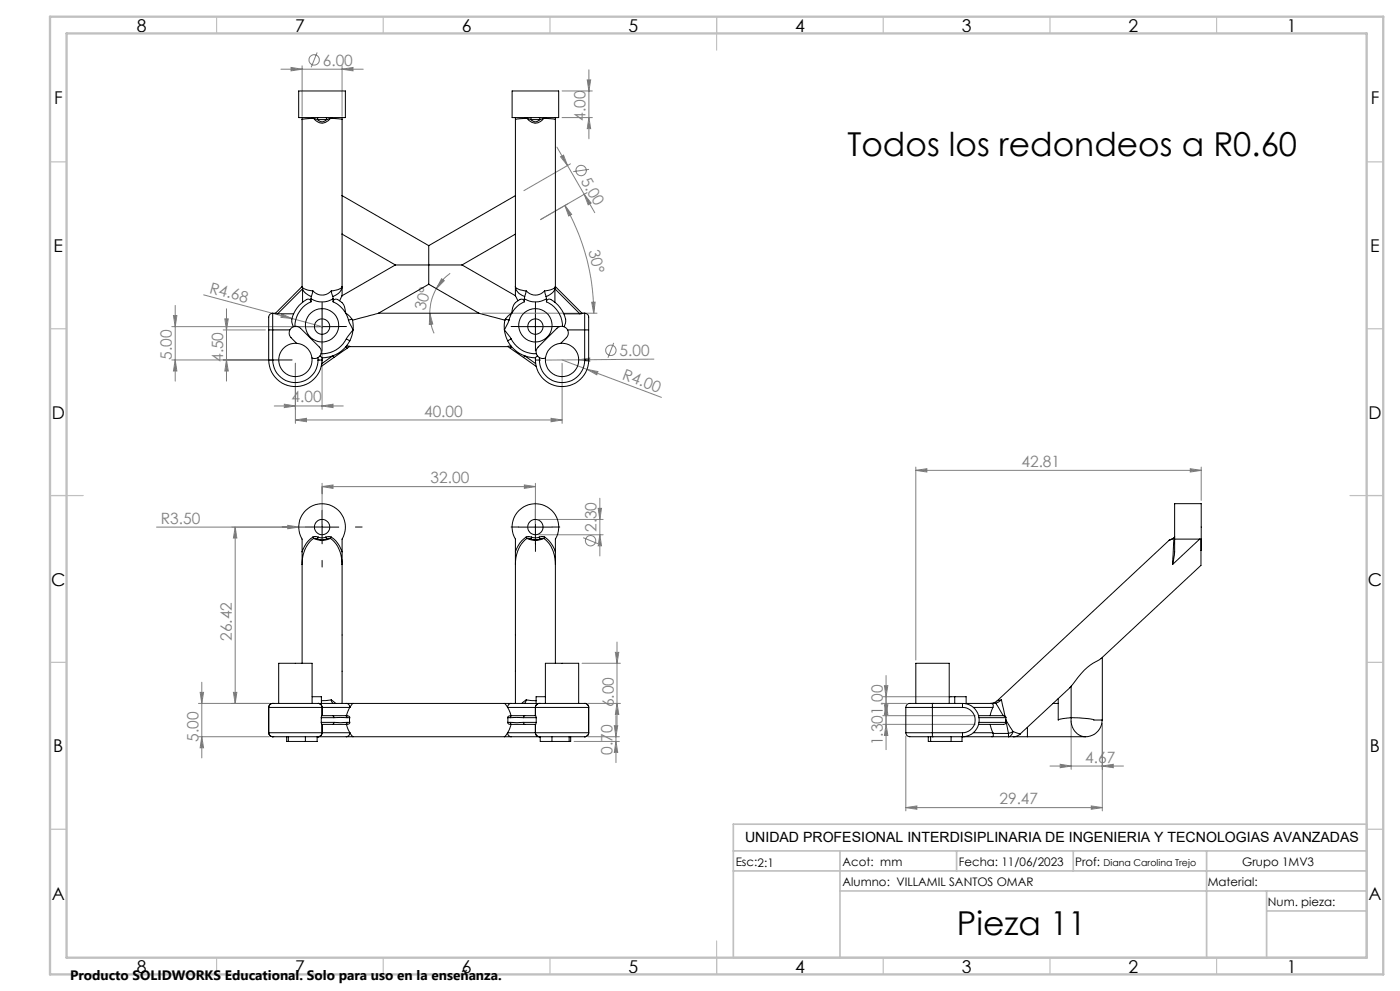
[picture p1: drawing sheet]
<svg xmlns="http://www.w3.org/2000/svg" width="420mm" height="297mm" viewBox="0 0 420 297" stroke-linecap="round" stroke-linejoin="round" font-family="sans-serif">
<g fill="none" stroke="#808080" stroke-width=".3">
<path d="M90.6 19.7v15.2M95.1 15.7l-1.8 4.5M102.6 19.7v15.2M84.3 20.7h24.7M87.3 20.2l3.3 .5-3.3 .5zM102.6 20.7l3.3-.5v1zM168.6 35.2h9.1M168.6 27.3h9.1M176.2 24h1l-.5 3.3zM176.7 20.9v20.7M176.7 35.2l.5 3.4h-1zM167.1 44.1l3.2 5.5"/>
<path d="M168.2 47l.9-.5 1.2 3.1zM170.3 49.6l5 8.6M171.1 49.1l-13.9 8M175.3 58.2l3.1 5.5M175.3 58.2l2 2.7-.8 .5zM176.1 57.7l-14 8.1M176.7 50.8l-4.7 .6M169.5 61.6l2 2.6-.9 .5zM169.5 61.6a65.1 65.1 0 0 1 8.6 32.3M51.5 97.9h44.1M52 94.6h1.1l-.5 3.3zM52.6 91.5v22.7"/>
<path d="M61.1 88.4l26.5 7.1M67 98.9h12.6M67.5 95.6h1l-.6 3.3zM67.9 92.5v21.7M84.5 94.1l3.1 1.4-3.3-.4zM87.6 95.5l9 2.4M96.6 98.9v23.8M128.9 93.9l.9 3.2-1 .1zM128.9 93.9l.4 3.4 .9 2.6M130.9 86.5l-1.3 3-.4 1.6-.3 2.8M132.5 83.5l.8 .6-2.4 2.4zM135 81.9l-2.5 2.3-1.6 2.3"/>
<path d="M144.7 93.9h34.4M177.5 90.6h1l-.4 3.3zM51.5 107.9h36.1M52.6 107.9l.5 3.3h-1.1zM67.9 107.9l.6 3.3h-1zM88.6 108.9v18M168.6 108.9v18M168.6 107.9l29.8 11.2M173.6 107.8l3.3-.5v1zM173.6 107.8l-10 .1M176.1 110.7l3.3 .7-.4 .9zM184.1 102.8l-1.7 4.4"/>
<path d="M196.2 107.6l-22.6 .2M82.3 121.7h20.7M85.3 121.1l3.3 .6-3.3 .5zM88.6 125.9l3.3-.5v1zM88.6 125.9h80M96.6 121.7l3.3-.6v1.1zM165.3 125.4l3.3 .5-3.3 .5zM274.7 140v57.8M360.4 140v10M47 158h49.6M70.6 158l.4 3.3h-1zM70.6 158v52.8"/>
<path d="M86.3 157.4l3.3 .6-3.3 .5zM96.6 145.8l3.3-.5v1.1zM96.6 144.8v12.1M96.6 145.8h64M157.3 145.3l3.3 .5-3.3 .6zM160.6 144.8v12.1M161.6 155.7h19.3M179.5 152.4h.9l-.4 3.3zM180 149.3v17.3M274.7 141l3.4-.5v1zM274.7 141h85.7M357.1 140.5l3.3 .5-3.3 .5z"/>
<path d="M161.6 160.3h19.3M174.9 161.1l4.5 1.8M180 160.3l.4 3.3h-.9zM174.6 198.8h11.5M184.6 195.5h1l-.5 3.3zM185.1 192.4v24.8M59.5 210.8h21.3M60 207.5h1.1l-.6 3.3zM60.5 204.5v22.7M70 207.5h1l-.4 3.3zM176.4 210.8h9.7M184.3 217.5h1l-.5 3.3z"/>
<path d="M184.8 214.5v14.1M185.1 210.8l.5 3.3h-1zM264.8 214.5h27.8M264.8 217.1h27.8M264.8 210.8h7.2M264.8 208.8h20.6M265.3 205.5h1l-.5 3.3zM265.3 211.2h1l-.5 3.3zM265.8 202.5v22.2M265.8 210.8l.5 3.3h-1zM265.8 217.1l.5 3.3h-1zM321.3 216.1v14.5"/>
<path d="M330.7 216.8v26.2M59.5 220.8h21.3M60.5 220.8l.6 3.3h-1.1zM172.2 222.2h13.6M176.4 220.8h9.4M184.8 222.2l.5 3.3h-1zM271.7 220.6v22.4M315 229.6h22M318.1 229.1l3.2 .5-3.2 .5zM330.7 229.6l3.3-.5v1zM271.7 242l3.4-.5v1zM271.7 242h59"/>
<path d="M327.4 241.5l3.3 .5-3.3 .5z"/>
<circle cx="94.3" cy="17.9" r="1.55"/>
<circle cx="174.3" cy="51.1" r="1.56"/>
<circle cx="183.3" cy="105" r="1.55"/>
<circle cx="177.2" cy="162" r="1.56"/>
</g>
<g fill="none" stroke="#000" stroke-width=".3" stroke-dasharray="15.2 1.3 1.3 1.3">
<path d="M91.6 97.9h-2.3M96.6 92.9v-2.3M101.6 97.9h2.3M155.6 97.9h-2.3M160.6 92.9v-2.3M165.6 97.9h2.3M96.6 102.9v2.3M160.6 102.9v2.3M86.6 157.9h-2M96.6 147.9v-2M106.6 157.9h2M155.6 157.9h-2.3"/>
<path d="M160.6 152.9v-2.3M165.6 157.9h2.3M96.6 167.9v2M160.6 162.9v2.3"/>
</g>
<path d="M91.6 97.9h10M96.6 92.9v10M155.6 97.9h10M160.6 92.9v10M91.6 158h10M96.6 153v10M155.6 158h10M160.6 153v10" fill="none" stroke="#000" stroke-width=".3"/>
<g fill="none" stroke="#c0c0c0" stroke-width=".35">
<path d="M65 5v5M115 5v5M165 5v5M215 5v10M265 5v5M315 5v5M365 5v5M15 48.5h5M410 48.5h5M15 98.5h5M410 98.5h5M15 148.5h10"/>
<path d="M405 148.5h10M15 198.5h5M410 198.5h5M15 248.5h5M410 248.5h5M65 287v5M115 287v5M165 287v5M215 282v10M265 287v5M315 287v5M365 287v5"/>
</g>
<path d="M220 247h190v40h-190zM220 255h190M252 255v32M287 255v6M322 255v6M362 255v32M220 261h190M252 267h158M380 273h30M380 267v20" fill="none" stroke="#c0c0c0" stroke-width=".5"/>
<path d="M15 5h400v287h-400zM20 10h390v277h-390z" fill="none" stroke="#c0c0c0" stroke-width=".7"/>
<g fill="#808080">
<path d="M84.5 94.1l3.1 1.4-3.3-.4z"/>
<path d="M86.3 157.4l3.3 .6-3.3 .5z"/>
<path d="M173.6 107.8l3.3-.5v1z"/>
<path d="M176.1 110.7l3.3 .7-.4 .9z"/>
<path d="M177.5 90.6h1l-.4 3.3zM169.5 61.6l2 2.6-.9 .5z"/>
<path d="M102.6 20.7l3.3-.5v1zM87.3 20.2l3.3 .5-3.3 .5zM330.7 229.6l3.3-.5v1zM318.1 229.1l3.2 .5-3.2 .5zM357.1 140.5l3.3 .5-3.3 .5zM274.7 141l3.4-.5v1zM327.4 241.5l3.3 .5-3.3 .5zM271.7 242l3.4-.5v1z"/>
<path d="M96.6 145.8l3.3-.5v1.1zM157.3 145.3l3.3 .5-3.3 .6zM85.3 121.1l3.3 .6-3.3 .5zM96.6 121.7l3.3-.6v1.1zM88.6 125.9l3.3-.5v1zM165.3 125.4l3.3 .5-3.3 .5z"/>
<path d="M132.5 83.5l.8 .6-2.4 2.4zM128.9 93.9l.9 3.2-1 .1z"/>
<path d="M185.1 210.8l.5 3.3h-1zM184.6 195.5h1l-.5 3.3zM176.7 35.2l.5 3.4h-1zM176.2 24h1l-.5 3.3zM265.8 210.8l.5 3.3h-1zM265.3 205.5h1l-.5 3.3z"/>
<path d="M184.8 222.2l.5 3.3h-1zM184.3 217.5h1l-.5 3.3z"/>
<path d="M60 207.5h1.1l-.6 3.3zM60.5 220.8l.6 3.3h-1.1zM179.5 152.4h.9l-.4 3.3zM180 160.3l.4 3.3h-.9zM70.6 158l.4 3.3h-1zM70 207.5h1l-.4 3.3zM52 94.6h1.1l-.5 3.3zM52.6 107.9l.5 3.3h-1.1zM67.5 95.6h1l-.6 3.3zM67.9 107.9l.6 3.3h-1zM265.3 211.2h1l-.5 3.3zM265.8 217.1l.5 3.3h-1z"/>
<path d="M168.2 47l.9-.5 1.2 3.1zM175.3 58.2l2 2.7-.8 .5z"/>
</g>
<g fill="none" stroke="#000" stroke-width=".3">
<path d="M89.6 27.3h14v7.9h-14zM90.6 35.2v.6M90.6 35.8v50.1M93.8 35.2l.3 .3M94.1 35.5l1.2 .3M94.1 35.5l-3.5 .3M94.1 35.5a2.97 2.97 0 0 0 5 0M95.3 35.8h2.7M95.3 35.8l.8 .6a1.7 1.7 0 0 0 1.9-.6M95.5 35.2l-.2 .6M97.8 35.2l.2 .6M99.1 35.5l-1.1 .3"/>
<path d="M99.1 35.5l3.5 .3M99.4 35.2l-.3 .3M102.6 35.2v.6M102.6 35.8v52.9M153.6 27.3h14v7.9h-14zM154.6 35.2v.6M154.6 35.8v52.9M157.8 35.2l.3 .3M158.1 35.5l1.1 .3M158.1 35.5l-3.5 .3M158.1 35.5a2.92 2.92 0 0 0 5 0M159.2 35.8h2.8"/>
<path d="M159.2 35.8a1.75 1.75 0 0 0 2.8 0M159.5 35.2l-.3 .6M161.8 35.2l.2 .6M163.1 35.5l-1.1 .3M163.1 35.5l3.5 .3M163.4 35.2l-.3 .3M166.6 35.2v.6M166.6 35.8v50.1M102.6 58.6l26 15M154.6 58.6l-26 15M102.6 70.2l16 9.2M118.6 79.4h10"/>
<path d="M118.6 79.4l-16 9.2M128.6 79.4v5.8M128.6 79.4h10M128.6 73.6v5.8M138.6 79.4l16.1 9.2M154.6 70.2l-16 9.2M80.6 98.9h1.2M80.6 98.9v9M81.8 93.9a1.61 1.61 0 0 0-1.2 2.2v2.8M81.8 93.9v5M81.8 93.9h.8M81.8 98.9h5.2"/>
<path d="M81.8 98.9v9M83.3 94h4.8M90.6 85.9l.1 .2M90.6 85.9l-8 8 .7 .1M90.7 86.1l1.3 .8 1.9 .3M90.7 86.1l.1 .5M90.8 86.6l.9 1.3 1.7 1M90.8 86.6v4M90.8 86.6l-7.5 7.4M93.3 89.6a6.5 6.5 0 0 0 6.6 0M93.3 90.4l-.2-.4a.86 .86 0 0 0-1.1-.2 8.1 8.1 0 0 0-4.4 7l.4 1.1M93.3 90.4a8.1 8.1 0 0 0-4.8 7.4"/>
<path d="M93.3 89.6v.8M93.4 88.9l-.1 .7M93.9 87.2a3.7 3.7 0 0 0 5.5 0M93.9 87.2l-.5 1.7M99.4 87.2a3.9 3.9 0 0 0 3.2-1.3 3.6 3.6 0 0 1-2.8 3M99.4 87.2l.4 1.7M99.8 88.9l.1 .7M99.9 90.4a1.07 1.07 0 0 1 1-.8 1.07 1.07 0 0 1 1.1 .6 3.5 3.5 0 0 1 1.7 3.6M99.9 90.4a8.3 8.3 0 0 1 3.8 3.4M99.9 89.6v.8M102.6 88.7l-.7 1.4M103.7 93.8l1.3 1 .6 .9"/>
<path d="M103.7 93.8l.8 2.1M104.5 95.9l1.4 3M105.6 95.7l-1.1 .2M105.6 95.7l.2 .3M105.8 96l.1 2.9M105.9 98.9l-2 2.7M105.9 98.9l-.3 1.7-.6 1.5M113.6 93.9l-7.8 2.1M113.6 93.9h30.1M128.6 85.2l-15 8.7M128.6 85.2l15.1 8.7M143.7 93.9l7.8 2.1"/>
<path d="M151.3 98.9l2.1 2.7M151.3 98.9l1 3.2M151.5 96l-.2 2.9M151.7 95.7l1 .2M151.7 95.7l-.2 .3M152.7 95.9l-1.4 3M153.6 93.8l-1.3 1-.6 .9M153.6 93.8l-.9 2.1M154.6 88.7l.8 1.4M157.3 89.6a6.5 6.5 0 0 0 6.6 0M157.3 90.4a1.07 1.07 0 0 0-.9-.8 1.07 1.07 0 0 0-1.1 .6 3.5 3.5 0 0 0-1.7 3.6M157.3 90.4a7.9 7.9 0 0 0-3.7 3.4"/>
<path d="M157.3 89.6v.8M157.4 88.9l-.1 .7M157.9 87.2a3.7 3.7 0 0 0 5.5 0M157.9 87.2a3.7 3.7 0 0 1-3.3-1.3 3.6 3.6 0 0 0 2.8 3M157.9 87.2l-.5 1.7M163.4 87.2l.4 1.7M163.8 88.9l.1 .7M163.9 90.4l.2-.4a.86 .86 0 0 1 1.2-.2 8.9 8.9 0 0 1 4.4 6.5l-.5 1.6M163.9 90.4a8.1 8.1 0 0 1 4.9 7.4M163.9 89.6v.8M166.5 86.6l-1 1.3-1.7 1M166.5 86.6v4"/>
<path d="M166.5 86.6l7.5 7.4M166.5 86.1l.1-.2 8.1 8-.7 .1M166.5 86.1l-1.3 .8-1.8 .3M166.5 86.1v.5M169.2 94h4.8M170.3 98.9h5.1M174.6 93.9h.8M175.4 93.9a1.37 1.37 0 0 1 1.2 1.8v3.2M175.4 98.9h1.2M175.4 93.9v5M175.4 98.9v9M176.6 98.9v9"/>
<path d="M80.6 107.9a8 8 0 0 0 8 8 8 8 0 0 0 8-8M80.6 107.9h1.2M81.8 107.9h.1M81.8 107.9a6.8 6.8 0 0 0 6.8 6.8 6.8 6.8 0 0 0 6.8-6.8M89 102.9l-1.7-1.7a2.01 2.01 0 0 1 0-2.8 2.01 2.01 0 0 1 2.9 0l5.6 5.6a2 2 0 0 1 .3 2.6 2 2 0 0 1-2.5 .7M95.4 107.9h.1M95.4 107.9h1.2M95.4 107.2v.7M96 106.6l.6 .6M96.6 107.2v.7M100.2 107.1l-.4-.5-3.2 2.4M100.2 107.1l-3.8 2.7"/>
<path d="M103.9 101.6a8.1 8.1 0 0 1-7.6 4.4M103.9 101.6l1.1 .5M103.9 103.7h.1M104 103.7l.9 .1-.8 .6M104 103.7l-.2 .2 .3 .5M104.1 104.4l-3.9 2.7M104.8 103.9h47.6M105 102.1a9.4 9.4 0 0 1-8.4 5.1M152.3 102.1a9.4 9.4 0 0 0 8.3 5.1M153.1 104.4l4 2.7M153.2 103.7l-.9 .1 .8 .6M153.2 103.7l.3 .2-.4 .5"/>
<path d="M153.2 103.7h.1M153.4 101.6l-1.1 .5M153.4 101.6a8.1 8.1 0 0 0 7.5 4.4M157.1 107.1l.3-.5 3.3 2.4M157.1 107.1l3.8 2.7M160.6 107.9a8 8 0 0 0 8 8 8 8 0 0 0 8-8M160.6 107.9h1.2M160.6 107.2v.7M161.2 106.6l-.6 .6M161.8 107.9h.1M161.8 107.9a6.8 6.8 0 0 0 6.8 6.8 6.8 6.8 0 0 0 6.8-6.8M161.8 107.2v.7"/>
<path d="M168.2 102.9l1.7-1.7a2 2 0 0 0 0-2.8 2 2 0 0 0-2.8 0l-5.7 5.6a2 2 0 0 0-.2 2.6 2 2 0 0 0 2.5 .7M175.4 107.9h.1M175.4 107.9h1.2M90.6 165.4v3.8M90.6 165.4v-3.8a7 7 0 0 1 6-10.6 7 7 0 0 1 6 10.6v3.8M90.6 169.2v29.6M93.8 161l-.6 .5a8.1 8.1 0 0 0-2.6 3.9M93.8 161l.3 .4M93.8 161l.4-.2 1.3 .2M94.1 161.4a9.3 9.3 0 0 0-3.5 7.8M94.1 161.4a5.8 5.8 0 0 0 5 0M94.1 161.4l1.1 .1"/>
<path d="M95.2 161.5l1.4 .3 1.4-.3M95.5 161l-.3 .5M95.5 161l.8 .2 1.5-.2M97.8 161l.8-.2 .8 .2M97.8 161l.2 .5M99.1 161.4a9.4 9.4 0 0 1 3.5 7.8M99.1 161.4l-1.1 .1M99.4 161a8.2 8.2 0 0 1 3.2 4.4M99.4 161l-.3 .4M102.6 165.4v3.8M102.6 169.2v41.6M154.6 165.4v3.8"/>
<path d="M154.6 165.4v-3.8a7 7 0 0 1 6-10.6 7 7 0 0 1 6 10.6v3.8M154.6 169.2v41.6M157.8 161l-.6 .5a8.1 8.1 0 0 0-2.6 3.9M157.8 161l.3 .4M157.8 161l.9-.2 .8 .2M158.1 161.4a9.5 9.5 0 0 0-3.5 7.8M158.1 161.4a5.6 5.6 0 0 0 5 0M158.1 161.4l1.1 .1M159.2 161.5l1.2 .3 1.6-.3M159.5 161l-.3 .5M159.5 161l.8 .2 1.5-.2M161.8 161l.2 .5"/>
<path d="M161.8 161l.7-.2 .9 .2M163.1 161.4a9.4 9.4 0 0 1 3.5 7.8M163.1 161.4l-1.1 .1M163.4 161l-.3 .4M163.4 161l1.9 1.8 1.3 2.6M166.6 165.4v3.8M166.6 169.2v29.6M350.7 162l-51.5 48M351 161.7l-.3 .3M352 161.3l-1.1 .5M352 161.3l-.2 .1M352 161.3l.1 .1"/>
<path d="M352.1 161.4l-.3 7.8M352.1 161.4l-1.4 .6M352.4 160.8l-.4 .5M352.4 161.6v-10.6h8l-.1 14M352.4 161.6h7.9v7.8l-30 27.9M352.4 161.6a22.4 22.4 0 0 1-.6 7.6M352.4 161l-.3 .4M359.9 161.6l-8.1 7.6M330.3 197.3v.1a20.5 20.5 0 0 0-8.5 7.7l-.5 .6M330.7 197v18.8M80.6 212h16M80.6 219.6h16"/>
<path d="M80.6 219.6a1.25 1.25 0 0 0 1.2 1.2M80.6 219.6a1.2 1.2 0 0 0 1.2 1.2M80.6 212v7.6M81.8 210.8a1.18 1.18 0 0 0-1.2 1.2M81.8 210.8h.1M81.8 210.8h13.6M81.8 210.8a1.2 1.2 0 0 0-1.2 1.2M83.6 210.8v-12h10v12M93.6 208.8h2.8v2M95.4 210.8h.1M95.4 210.8h.3a1.25 1.25 0 0 1 .9 1.2M95.4 210.8a1.2 1.2 0 0 1 1.2 1.2"/>
<path d="M96.4 216.5l.2 .6h3.2M96.4 215.1v1.4M96.4 215.1h3.8M96.4 216.5h3.8M96.6 219.6a1.19 1.19 0 0 1-1.2 1.2M96.6 219.6a1.2 1.2 0 0 1-1.2 1.2M96.6 219.6h8.4M96.6 212h8.4M96.6 212v2.5M96.6 217.1v2.5M99.4 209.8l.4 .9M99.4 209.8l-3 .2"/>
<path d="M99.4 209.8l1.3 1M99.8 214.5h-3.2l-.2 .6M99.8 214.5l.4 .6M99.8 217.1h4M99.8 214.5h4M100.2 216.5l-.4 .6M100.2 216.5h3.9M100.2 215.1h3.9M103.8 214.5l.3 .6M103.8 214.5l.8 .1 .3 .5M103.9 210.8l-7.9 .2M103.9 210.8a1.15 1.15 0 0 1 1.1 1.2"/>
<path d="M103.9 210.8h2M103.9 217.1l1.1 2.5M104.1 216.5l-.3 .6M104.1 215.1h.8M104.1 216.5h.8M104.9 215.1v1.4M104.9 216.5l-.3 .5-.8 .1M105 219.6a1.15 1.15 0 0 1-1.1 1.2M105 212l-1.1 2.5M105 219.6l.9 1.2M105.9 210.8l-.9 1.2M105.9 210.8h45.4"/>
<path d="M151.3 210.8l1 1.2M151.3 210.8h2.1M152.3 219.6a1.15 1.15 0 0 0 1.1 1.2M152.3 219.6h8.3M152.3 212h8.3M152.3 212l1 2.5M152.3 219.6l-1 1.2M152.3 215.1v1.4M152.3 216.5l.4 .5 .8 .1M152.3 215.1h.8M152.3 216.5h.8M153.1 215.1h4"/>
<path d="M153.1 216.5h4M153.1 216.5l.4 .6M153.3 217.1l-1 2.5M153.4 210.8l7.8 .2M153.4 210.8a1.15 1.15 0 0 0-1.1 1.2M153.5 214.5h3.9M153.5 217.1h3.9M153.5 214.5l-.4 .6M153.5 214.5l-.9 .1-.3 .5M157.1 216.5l.3 .6M157.1 215.1h3.8M157.1 216.5h3.8"/>
<path d="M157.4 214.5h3.3l.2 .6M157.4 214.5l-.3 .6M157.9 209.8l-.5 .9M157.9 209.8l2.9 .2M157.9 209.8l-1.3 1M160.6 219.6a1.19 1.19 0 0 0 1.2 1.2M160.6 219.6h16M160.6 212h16M160.6 219.6a1.2 1.2 0 0 0 1.2 1.2M160.6 212v2.5M160.6 217.1v2.5M160.9 216.5l-.2 .6h-3.3"/>
<path d="M160.9 215.1v1.4M161.8 210.8h.1M161.8 210.8h13.6M161.8 210.8h-.3a1.17 1.17 0 0 0-.9 1.2M161.8 210.8a1.2 1.2 0 0 0-1.2 1.2M163.6 210.8v-12h10v12M163.6 208.8h-2.8v2M175.4 210.8h.1M175.4 210.8a1.13 1.13 0 0 1 1.2 1.2M175.4 210.8a1.15 1.15 0 0 1 1.2 1.2M176.6 219.6a1.18 1.18 0 0 1-1.2 1.2M176.6 219.6a1.15 1.15 0 0 1-1.2 1.2"/>
<path d="M176.6 212v7.6M271.7 219.6a1.62 1.62 0 0 0 2.3 1.2h5.7M271.7 212h8M271.7 219.6h8M271.7 212v7.6M274.7 210.8v-12h10.1v12M279.7 210.8h-6.6a1.17 1.17 0 0 0-1.4 1.2M279.7 210.8v1.2M279.7 219.6v1.2M279.7 210.8h9M279.7 212h9M279.7 219.6h9"/>
<path d="M279.7 212v7.6M279.7 210.8h.1M284.8 208.8h1.6M286.4 208.8h3.4v2M286.4 208.8v2M288.7 210.8v1.2M288.7 219.6v1.2M288.7 210.8a5 5 0 0 1 5.1 5 5 5 0 0 1-5.1 5M288.7 212a3.8 3.8 0 0 1 3.8 3.8 3.8 3.8 0 0 1-3.8 3.8M292 219.6h5.9M292 212h5.9M293.6 214.5l7.9 .1"/>
<path d="M293.7 215.1h8.1M293.7 216.5h8.1M297 217.1l.9 2.5M297.2 210.8l-7.5 .1M297.2 210.8l.5 .1a.74 .74 0 0 1 .2 1.1M297.9 219.6l.1 .2M297.9 212l-.9 2.5M298 219.8v.8l-.4 .2M298 219.8h4.5M298.8 210.7l2.2 3.8M298.8 210.7l-1.6 .1M299.2 210l-.7 .5-1.4 .3"/>
<path d="M300.4 209.8l1.1 4.8M300.4 209.8l-1.6 .9M300.4 209.8l-1.2 .2M301.5 214.6l.3 .5M301.8 215.1v.7M301.8 215.8v.7M301.8 215.8l2.1 3.4M301.8 215.8l.7 4M301.8 216.5l-.2 .4-.5 .2h-7.5M302.5 219.8v1M303.9 219.2l-1.4 .6M303.9 219.2a1.88 1.88 0 0 1-1.4 1.6"/>
<path d="M308.2 218v2.8M315.9 210.8h1.6M317.5 209.3v6.5l1.4-.4 2.4-.3M321.3 205.7l-15.3 14.3-2.1-.8M321.3 215.1l6.6 .5a1.93 1.93 0 0 0 1.8 .2h1M321.3 215.1a4.8 4.8 0 0 0 4.3 5.7M321.3 205.7v9.4M330.7 215.8a5 5 0 0 1-5.1 5M81.8 220.8h13.6M81.8 220.8h.1M86 220.8v1.4h.5M86.5 220.8v1.4"/>
<path d="M86.5 222.2h5.1M91.6 220.8v1.4M95.1 220.8v1.4h-3.5M95.4 220.8h.1M95.4 220.8h8.5M103.9 220.8h2M105.9 220.8h45.4M151.3 220.8h2.1M153.4 220.8h8.4M161.8 220.8h13.6M161.8 220.8h.1M162.1 220.8v1.4h3.5"/>
<path d="M165.6 220.8v1.4M165.6 222.2h5.1M170.7 220.8v1.4M171.2 220.8v1.4h-.5M175.4 220.8h.1M278.5 220.8v1.4h.7M279.2 222.2h6.1M279.2 220.8v1.4M279.7 220.8h9M279.7 220.8h.1M285.3 220.8v1.4M288.6 220.8v1.4h-3.3"/>
<path d="M288.7 220.8h8.9M297.6 220.8h4.9M302.5 220.8h1.5M304 220.8h21.6M306 220l-1.2 .7-.8 .1"/>
<circle cx="96.6" cy="97.9" r="2.3"/>
<circle cx="96.6" cy="97.5" r="5"/>
<circle cx="160.6" cy="97.9" r="2.3"/>
<circle cx="160.6" cy="97.5" r="5"/>
<circle cx="88.6" cy="107.9" r="5"/>
<circle cx="168.6" cy="107.9" r="5"/>
<circle cx="96.6" cy="158" r="2.29"/>
<circle cx="160.6" cy="158" r="2.29"/>
</g>
<g font-size="9.9">
<text x="254.2" y="46.8">Todos los redondeos a R0.60</text>
<text x="287.1" y="280.2">Pieza 11</text>
</g>
<g font-size="5.3">
<text x="41" y="9.5">8</text>
<text x="88.5" y="9.5">7</text>
<text x="138.5" y="9.5">6</text>
<text x="188.5" y="9.5">5</text>
<text x="238.5" y="9.5">4</text>
<text x="288.5" y="9.5">3</text>
<text x="338.5" y="9.5">2</text>
<text x="386" y="9.5">1</text>
<text x="16.2" y="31.3">F</text>
<text x="411.2" y="31.3">F</text>
<text x="16.1" y="75.5">E</text>
<text x="411.1" y="75.5">E</text>
<text x="15.5" y="125.5">D</text>
<text x="410.5" y="125.5">D</text>
<text x="15.4" y="175.5">C</text>
<text x="410.4" y="175.5">C</text>
<text x="16" y="225.5">B</text>
<text x="411" y="225.5">B</text>
<text x="15.5" y="269.8">A</text>
<text x="410.5" y="269.8">A</text>
<text x="41" y="291.5">8</text>
<text x="88.5" y="291.5">7</text>
<text x="138.5" y="291.5">6</text>
<text x="188.5" y="291.5">5</text>
<text x="238.5" y="291.5">4</text>
<text x="288.5" y="291.5">3</text>
<text x="338.5" y="291.5">2</text>
<text x="386" y="291.5">1</text>
</g>
<g font-size="4.7" fill="#808080">
<text x="96.8" y="19.6">6.00</text>
<text x="175.7" y="36.2" transform="rotate(-90 175.7 36.2)">4.00</text>
<text x="174.2" y="54.2" transform="rotate(60 174.2 54.2)">5.00</text>
<text x="176.5" y="75.3" transform="rotate(77 176.5 75.3)">30°</text>
<text x="62.6" y="87.7" transform="rotate(15 62.6 87.7)">R4.68</text>
<text x="127.6" y="93.3" transform="rotate(-76 127.6 93.3)">30°</text>
<text x="51.6" y="107.9" transform="rotate(-90 51.6 107.9)">5.00</text>
<text x="185.9" y="106.7" transform="rotate(-1 185.9 106.7)">5.00</text>
<text x="67" y="108.5" transform="rotate(-90 67 108.5)">4.50</text>
<text x="186.5" y="113.5" transform="rotate(21 186.5 113.5)">R4.00</text>
<text x="87.5" y="120.6">4.00</text>
<text x="127.2" y="124.8">40.00</text>
<text x="306.4" y="139.9">42.81</text>
<text x="129.2" y="144.8">32.00</text>
<text x="48.3" y="156.9">R3.50</text>
<text x="178.9" y="159.5" transform="rotate(-90 178.9 159.5)">2.30</text>
<text x="69.6" y="192" transform="rotate(-90 69.6 192)">26.42</text>
<text x="184.1" y="212" transform="rotate(-90 184.1 212)">6.00</text>
<text x="264.8" y="214.2" transform="rotate(-90 264.8 214.2)">1.00</text>
<text x="59.5" y="222.3" transform="rotate(-90 59.5 222.3)">5.00</text>
<text x="183.8" y="226.2" transform="rotate(-90 183.8 226.2)">0.70</text>
<text x="264.8" y="223.4" transform="rotate(-90 264.8 223.4)">1.30</text>
<text x="325.6" y="228.5">4.67</text>
<text x="299.8" y="241">29.47</text>
</g>
<text font-size="4.2" x="223.5" y="252.5">UNIDAD PROFESIONAL INTERDISIPLINARIA DE INGENIERIA Y TECNOLOGIAS AVANZADAS</text>
<text font-size="4.1" x="21" y="293.7">Producto SOLIDWORKS Educational. Solo para uso en la enseñanza.</text>
<g font-size="3.5">
<text x="220.7" y="259.5">Esc:2:1</text>
<text x="252.8" y="259.5">Acot: mm</text>
<text x="287.6" y="259.5">Fecha: 11/06/2023</text>
<text x="322.5" y="259.5">Prof:</text>
<text x="372.6" y="259.5">Grupo 1MV3</text>
<text x="252.8" y="265.6">Alumno: VILLAMIL SANTOS OMAR</text>
<text x="362.3" y="265.6">Material:</text>
<text x="380.4" y="271.4">Num. pieza:</text>
</g>
<text font-size="2.8" x="331" y="259.5">Diana Carolina Trejo</text>
</svg>
